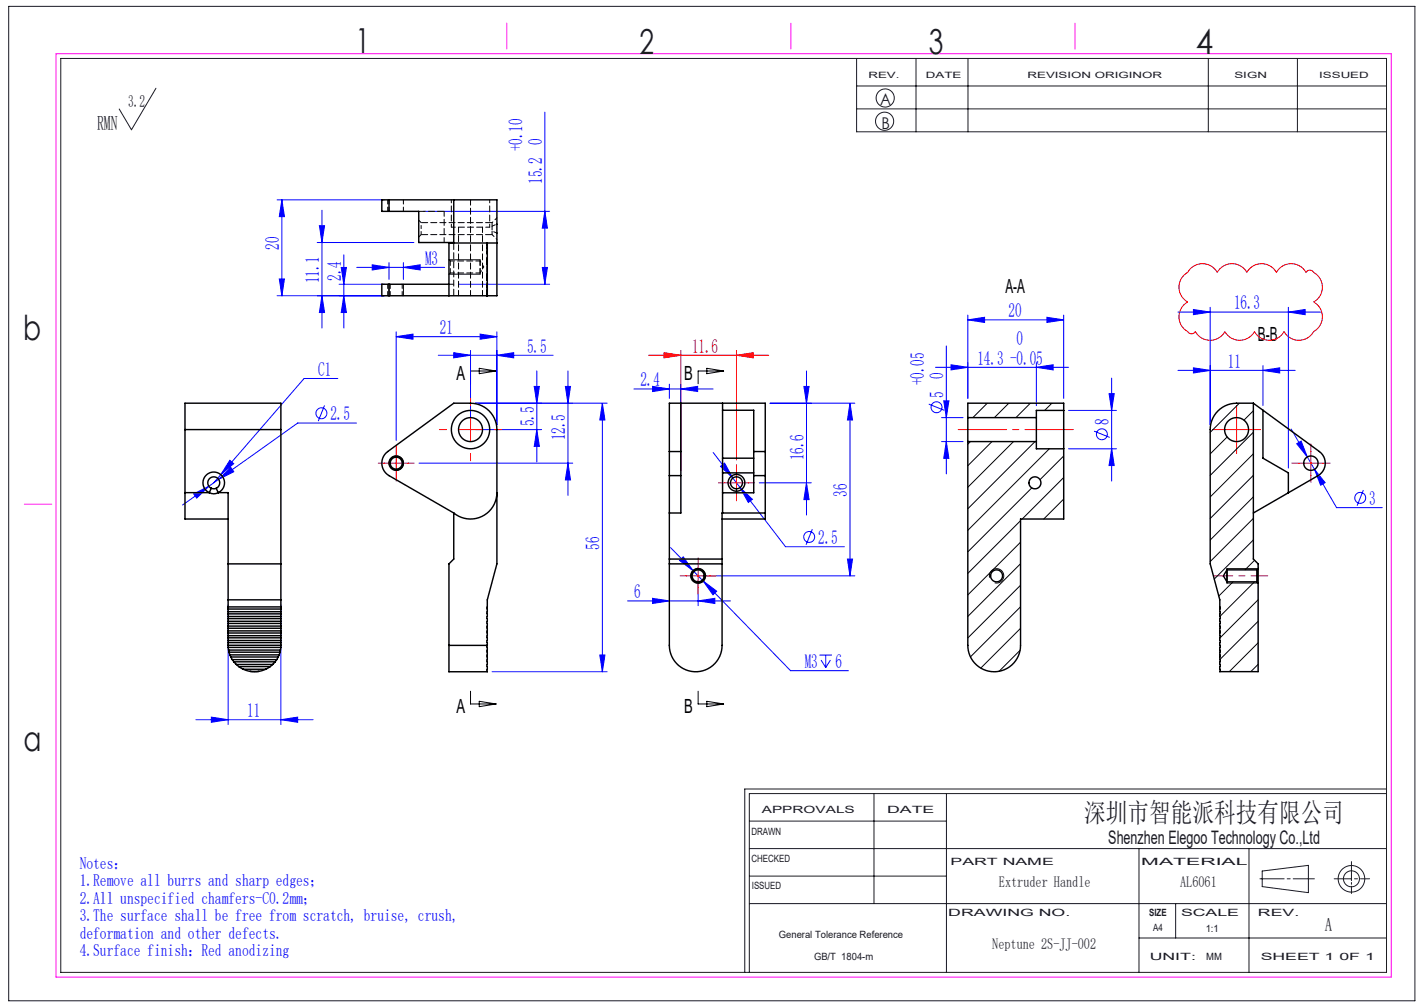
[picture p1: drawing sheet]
<svg xmlns="http://www.w3.org/2000/svg" width="297mm" height="210mm" viewBox="0 0 297 210" stroke-linecap="round" stroke-linejoin="round" font-family="sans-serif">
<g fill="none" stroke="#191924" stroke-width=".21">
<path d="M1.8 1.3h293.3v207.4h-293.3zM12.7 12.2h276.5v190.6h-276.5zM32.5 18.4l-5.1 8.7-2.5-4.4M178.7 12.2v15.3h110.5M178.7 17.9h110.5M191.1 12.2v15.3M201.9 12.2v15.3M252 12.2v15.3M270.6 12.2v15.3M178.7 22.7h110.5M156.3 177h132.9M156.3 171.2h41.1"/>
<path d="M182.3 165.5v22.9M197.4 165.5v37.3M237.6 177v25.8M260.5 177v25.8M281.9 179.7v4M289.2 165.5h-132.9v37.3M289.2 164.5h-133.9v38.3M156.3 188.4h132.9M156.3 182.7h41.1M237.6 195.6h51.6M245.2 188.4v7.2M262.8 183.3h5"/>
<path d="M263.3 181.6l9.6-1.1v5.7l-9.6-1.3zM268.5 183.3h.6M269.7 183.3h4.4M278.3 183.3h3.6M281.9 184v.4M281.9 184.8v1.5M282.5 183.3h.6M283.8 183.3h1.9"/>
<circle cx="184.5" cy="25.3" r="1.89"/>
<circle cx="184.6" cy="20.4" r="1.89"/>
<circle cx="281.9" cy="183.3" r="1.67"/>
<circle cx="281.9" cy="183.3" r="2.77"/>
</g>
<path d="M11.7 11.2h278.5v192.6h-278.5zM105.7 4.8v5.4M165 4.8v5.4M224.2 4.8v5.4M5.1 105.1h5.7" fill="none" stroke="#f0f" stroke-width=".21"/>
<g fill="none" stroke="#00f" stroke-width=".21">
<path d="M113.6 23.4v35.9M57.8 41.7h22.3M58.3 58.2h1l-.5 3.5zM58.8 41.7l.5 3.5h-1zM58.8 41.7v20M66.2 50.6h20.1M66.6 47.1h1.1l-.5 3.5zM67.2 43.8v24.6M70.7 59.3h9.4M71.2 55.8h1l-.5 3.5zM71.7 53.1v15.3M74.4 55.8h18.3"/>
<path d="M77.6 55.2l3.5 .6-3.5 .5zM81.1 54.8v3.5M84.1 55.8l3.5-.6v1.1zM84.1 54.8v3.5M88.3 44.1h26.3M95.6 59.3h19M113.1 55.8h1.1l-.6 3.5zM113.6 44.1l.6 3.5h-1.1zM57.8 61.7h22.3M67.2 61.7l.5 3.5h-1.1zM70.5 78.9h-7.1l-18.8 21.8M71.7 61.7l.5 3.5h-1z"/>
<path d="M82.6 70.2l3.5-.5v1.1zM82.6 69.2v22.6M82.6 70.2h21M91.4 74.1h24M94.6 73.6l3.5 .5-3.5 .5zM98.1 73.1v15.5M100.1 69.7l3.5 .5-3.5 .6zM103.6 74.1l3.5-.5v1zM103.6 69.2v19.4M112 77.4v18.9M118.5 77.4v25.9M168.2 77.4v30"/>
<path d="M195.1 76.6h27.8M197.4 72.2v26.6M198.4 76.1l3.5 .5-3.5 .5zM201.9 66.7l3.5-.5v1zM201.9 65.7v17.4M201.9 66.7h20M216.2 76.6l3.5-.5v1zM216.2 75.6v9M218.4 66.2l3.5 .5-3.5 .5zM221.9 65.7v17.4M231.9 78.9v21.4M245.7 77.2h24.4"/>
<path d="M245.7 65.1h29.7M248.9 76.7l3.5 .5-3.5 .6zM248.9 64.5l3.5 .6-3.5 .5zM252.4 64.1v24.5M263.4 77.2l3.5-.5v1.1zM263.4 76.2v8.4M268.7 65.1l3.5-.6v1.1zM268.7 64.1v33.5M45.6 100l2.5-2.5 .7 .9zM47.9 96l.9 .7-2.7 2.3zM67.7 84.6l-1.3 3.2M74.4 88.2h-12.3l-18.5 13.2"/>
<path d="M87.4 96.6h32.1M99.1 89.6h13.9M111.4 80.6h1.1l-.5 3.5zM112 89.6l.5 3.5h-1.1zM117.9 80.6h1.1l-.5 3.5zM118.5 96.6l.5 3.5h-1.1zM125.6 84.1v56M125.6 84.1l.6 3.5h-1.1zM126.6 84.1h-27.5M132.2 81.1h16.5M136.1 80.6l3.5 .5-3.5 .6zM139.6 80.1v3"/>
<path d="M142 81.1l3.5-.5v1.1zM142 80.1v18.1M148.7 94.4l15.1 19.6h12.3M150.3 97.2l.8-.6 1.7 3.1zM160.6 84.1h17.7M167.7 80.6h1l-.5 3.5zM177.3 84.1l.5 3.5h-1.1zM177.3 84.1v36M193.7 84.3l3.3 1.3M196.4 92.1h4.5M196.4 87.1h4.5M196.8 83.6h1.1l-.5 3.5z"/>
<path d="M197.4 92.1l.5 3.5h-1.1zM222.9 93.6h10M222.9 85.6h10M228.2 89.9l3.2 1.3M231.3 82.1h1.1l-.5 3.5zM231.9 93.6l.5 3.5h-1.1zM269.3 89.5l9.5 16.4h9.5M270.4 92.5l1-.5 1.3 3.3zM274.2 97.9l2.2 2.7-1 .6zM40.4 103l3.2-1.6-2.6 2.5zM43.6 101.4l-5.5 3.9M139.9 114.2l4.7 4.8"/>
<path d="M141.7 116.9l.8-.8 2.1 2.9zM144.6 119l20.3 20.9h12M154.4 101.7l2.5 2.4-.8 .7zM158.4 100.7h10.8M168.2 100.7l.5 3.5h-1zM169.4 110.3l-1.3 3.3M176.7 116.6h1.1l-.5 3.5zM284.4 102.2l-1.4 3.3M47.6 126.1v25M58.6 126.1v25M125.1 136.6h1.1l-.6 3.5zM130.9 125.3h21.4"/>
<path d="M136.1 124.8l3.5 .5-3.5 .6zM145.6 125.3l3.5-.5v1.1zM145.6 121.1v5.2M146.6 120.1h31.7M146.7 121.2l2.8 2.1-.8 .7zM170.9 136.6h2.6M171.2 137.7l1 1.5M172.2 136.6v2.6M173.2 137.7l-1 1.5M40.9 150.1h24.4M44.1 149.6l3.5 .5-3.5 .5zM58.6 150.1l3.5-.5v1z"/>
<path d="M102.6 140.1h24"/>
<circle cx="67" cy="86.2" r="1.14"/>
<circle cx="195.3" cy="84.9" r="1.14"/>
<circle cx="229.8" cy="90.6" r="1.14"/>
<circle cx="168.8" cy="112" r="1.14"/>
<circle cx="283.7" cy="103.8" r="1.14"/>
</g>
<g fill="none" stroke="#f00" stroke-width=".21">
<path d="M246.9 57.5l.8-.7a3.5 3.5 0 0 1 6.2 0 3.5 3.5 0 0 1 6.2 0 3.5 3.5 0 0 1 6.1 0 3.5 3.5 0 0 1 6.2 0 .91 .91 0 0 1 1.6 0 3.5 3.5 0 0 1 0 6.2 3.5 3.5 0 0 1 0 6.1 3.5 3.5 0 0 1-6.2 0 3.5 3.5 0 0 1-6.2 0 3.5 3.5 0 0 1-6.1 0 3.5 3.5 0 0 1-6.2 0 .91 .91 0 0 1-1.6 0 3.5 3.5 0 0 1 0-6.1 3.5 3.5 0 0 1-.8-5.5zM135.3 74.1h25M138.5 73.6l3.5 .5-3.5 .5zM142 73.1v25.1M153.6 74.1l3.5-.5v1zM153.6 73.1v22.8M80.1 96.6h5M82.6 94.1v5M95.6 89.6h5M98.1 87.1v5M153.6 98.2v5M255.4 89.6h5"/>
<path d="M257.9 87.1v5M270.9 96.6h5M273.4 94.1v5M145.6 117.6v5M151.1 100.7h5M143.1 120.1h5"/>
</g>
<g fill="none" stroke="#000" stroke-width=".21">
<path d="M81.1 59.3v2.4M84.1 59.3v2.4M93.7 54.2h6.4M93.7 57.2h6.4M100 76.8l3.5 .6-3.5 .5zM103.5 77.4h-5.4v2.6M147.4 76.8l3.5 .6-3.5 .5zM150.9 77.4h-5.3v2.6M81.2 97a1.5 1.5 0 0 1 1.3-1.9 1.5 1.5 0 0 1 1.6 1.6 1.5 1.5 0 0 1-1.9 1.3M255.9 118.6h6.5M144.2 120.5a1.5 1.5 0 0 1 1.3-1.9 1.5 1.5 0 0 1 1.6 1.6 1.5 1.5 0 0 1-1.9 1.3M206.4 120.5a1.5 1.5 0 0 1 1.3-1.9 1.5 1.5 0 0 1 1.6 1.6 1.5 1.5 0 0 1-1.8 1.3"/>
<path d="M255.9 121.6h6.5M98.1 144.1v2.7h5.4M100 146.2l3.5 .6-3.5 .6zM145.6 144.1v2.7h5.3M147.4 146.2l3.5 .6-3.5 .6z"/>
</g>
<path d="M223.9 89.6h-24" fill="none" stroke="#f00" stroke-width=".21" stroke-dasharray="30.5 1.3 1.3 1.3" stroke-dashoffset="20.4"/>
<g fill="none" stroke="#f00" stroke-width=".21" stroke-dasharray="30.5 1.3 1.3 1.3">
<path d="M80.1 96.6h-1.2M82.6 94.1v-1.3M82.6 99.1v1.2M85.1 96.6h1.3M93.1 89.6h-1.5M98.1 84.6v-1.5M98.1 94.6v1.5M103.1 89.6h1.5M153.6 98.2v-1.3M255.4 89.6h-2.5M257.9 87.1v-2.5M257.9 92.1v2.5"/>
<path d="M260.4 89.6h2.5M270.9 96.6h-1.5M273.4 94.1v-1.5M273.4 99.1v1.5M275.9 96.6h1.5M145.6 117.6v-1.3M151.1 100.7h-1.2M153.6 103.2v1.2M156.1 100.7h1.3M143.1 120.1h-1.2M145.6 122.6v1.2M148.1 120.1h1.3"/>
<path d="M255.9 120.1h-2.7M264.4 120.1h-2.3"/>
</g>
<path d="M255.9 120.1h6.2" fill="none" stroke="#f00" stroke-width=".21" stroke-dasharray="30.5 1.3 1.3 1.3" stroke-dashoffset="29.3"/>
<path d="M255.9 118.6v3" fill="none" stroke="#000" stroke-width=".3"/>
<path d="M100.1 57.2v-3" fill="none" stroke="#000" stroke-width=".21" stroke-dasharray="1.3 .6" stroke-dashoffset=".1"/>
<path d="M138.5 73.6l3.5 .5-3.5 .5zM153.6 74.1l3.5-.5v1z" fill="#f00"/>
<g fill="#00f">
<path d="M263.4 77.2l3.5-.5v1.1zM248.9 76.7l3.5 .5-3.5 .6zM268.7 65.1l3.5-.6v1.1zM248.9 64.5l3.5 .6-3.5 .5z"/>
<path d="M141.7 116.9l2.9 2.1-2.1-2.9zM146.7 121.2l2 2.8 .8-.7zM150.3 97.2l2.5 2.5-1.7-3.1zM154.4 101.7l1.7 3.1 .8-.7zM40.4 103l.6 .9 2.6-2.5zM45.6 100l3.2-1.6-.7-.9zM47.9 96l-1.8 3 2.7-2.3zM77.6 55.2l3.5 .6-3.5 .5zM84.1 55.8l3.5-.6v1.1zM201.9 66.7l3.5-.5v1zM218.4 66.2l3.5 .5-3.5 .5zM270.4 92.5l2.3 2.8-1.3-3.3zM274.2 97.9l1.2 3.3 1-.6z"/>
<path d="M94.6 73.6l3.5 .5-3.5 .5zM103.6 74.1l3.5-.5v1zM82.6 70.2l3.5-.5v1.1zM100.1 69.7l3.5 .5-3.5 .6z"/>
<path d="M136.1 80.6l3.5 .5-3.5 .6zM142 81.1l3.5-.5v1.1z"/>
<path d="M145.6 125.3l3.5-.5v1.1zM136.1 124.8l3.5 .5-3.5 .6zM216.2 76.6l3.5-.5v1zM198.4 76.1l3.5 .5-3.5 .5z"/>
<path d="M58.6 150.1l3.5-.5v1zM44.1 149.6l3.5 .5-3.5 .5z"/>
<path d="M118.5 96.6l.5 3.5h-1.1zM117.9 80.6h1.1l-.5 3.5zM176.7 116.6h1.1l-.5 3.5zM177.3 84.1l.5 3.5h-1.1zM168.2 100.7l.5 3.5h-1zM167.7 80.6h1l-.5 3.5zM231.9 93.6l.5 3.5h-1.1zM231.3 82.1h1.1l-.5 3.5zM197.4 92.1l.5 3.5h-1.1zM196.8 83.6h1.1l-.5 3.5z"/>
<path d="M71.7 61.7l.5 3.5h-1zM71.2 55.8h1l-.5 3.5zM58.3 58.2h1l-.5 3.5zM58.8 41.7l.5 3.5h-1zM113.1 55.8h1.1l-.6 3.5zM113.6 44.1l.6 3.5h-1.1z"/>
<path d="M111.4 80.6h1.1l-.5 3.5zM112 89.6l.5 3.5h-1.1z"/>
<path d="M125.6 84.1l.6 3.5h-1.1zM125.1 136.6h1.1l-.6 3.5z"/>
<path d="M66.6 47.1h1.1l-.5 3.5zM67.2 61.7l.5 3.5h-1.1z"/>
</g>
<g fill="none" stroke="#000" stroke-width=".3">
<path d="M81.1 59.3h-1.5v2.4h1.5M81.1 41.7h-1.5v2.4h1.5M81.1 41.7v2.4M81.1 59.3v2.4M81.1 59.3h12.5M81.1 44.1h6.2v6.5h7.3M81.1 41.7h13.5M94.6 41.7h9v20h-22.5M94.6 41.7v9M101.6 50.7h.1M101.6 52.9v.9M101.6 53.8v1.5"/>
<path d="M101.6 55.3v1.8M101.6 57.1v1.4M101.6 58.5v.9M101.6 59.4v.6M101.6 60v.5M101.6 50.7v.1M101.6 50.8v.1M101.6 50.9v.1M101.6 51v.2M101.6 51.2v.4M101.6 51.6v.3M101.6 51.9v.5"/>
<path d="M101.6 52.4v.5M103.6 50.7h-10v11M101.6 61.7h.1M101.6 60.5v.3M101.6 60.8v.3M101.6 61.1v.2M101.6 61.3v.2M101.6 61.5v.1M101.6 61.6v.1M38.6 89.6v-5.5h20v5.5M38.6 89.6v13.1M38.6 89.6h20"/>
<path d="M58.6 89.6v37M139.6 94.2v5M139.6 99.2v35.4a5.5 5.5 0 0 0 5.5 5.5 5.5 5.5 0 0 0 5.5-5.5v-27.6h9M139.6 94.2v-10.1h20v10.1M139.6 94.2h2.4M139.6 99.2h2.4M142 94.2v5M142 84.1v10.1M142 99.2v7.8h-2.4M150.7 85.6h6.5v8.6M150.7 84.1v22.9M150.7 98.6h6.5"/>
<path d="M150.7 95.6h6.5M157.2 94.2v5M157.2 94.2h2.4M157.2 99.2h2.4M157.2 99.2v3.6h-6.5M159.6 94.2v5M159.6 99.2v7.8M201.9 87.1v5M201.9 92.1v42.5a5.5 5.5 0 0 0 5.5 5.5 5.5 5.5 0 0 0 5.5-5.5v-26.4h9v-14.6M201.9 87.1h14.3M201.9 92.1h14.3M216.2 87.1v5"/>
<path d="M216.2 92.1v1.5h5.7M221.9 85.6v8M221.9 85.6v-1.5h-20v3M221.9 85.6h-5.7v1.5M261.4 84.1h-3.5a5.5 5.5 0 0 0-5.5 5.5v28l2 7.5v15h8v-18.5M261.4 84.1l13.8 10.1a3 3 0 0 1-.3 5l-6.2 3.6M261.4 84.1v32.5l1 1v1M263.4 85.6v10l5.3 3v4.2M38.6 102.7v5.5h9M38.6 102.7h5.1M43.7 102.7a2.25 2.25 0 0 1-.9-3.4 2.25 2.25 0 0 1 3.6 0 2.25 2.25 0 0 1-.9 3.4M43.7 102.7a1.88 1.88 0 0 0 1.8 0"/>
<path d="M44.1 101.8a1.25 1.25 0 0 1-.5-1.9 1.25 1.25 0 0 1 2 0 1.25 1.25 0 0 1-.5 1.9M44.1 101.8l.5 .1 .5-.1M44.1 101.8l-.4 .9M45.1 101.8l.4 .9M45.5 102.7h2.1v23.9M47.6 117.6h11M94.6 107l-13.5-7.8a3 3 0 0 1-.2-5l13.7-10.1h3.5a5.5 5.5 0 0 1 5.5 5.5v28l-2 7.5v9.5M94.6 107v9.6l-1 1v17M103.6 102.7a5.5 5.5 0 0 1-3.1 5 5.5 5.5 0 0 1-5.9-.7M139.6 117.6h11M139.6 116.6h11M159.6 107v1.2h-9"/>
<path d="M255.9 118.8v2.5M255.9 118.8h6.2M255.9 118.8l-.7 1.3 .7 1.2M262.1 118.8v2.5M262.4 118.6v3M262.4 118.6l-.3 .2M268.7 102.8l-7.3 4.2M47.6 134.6v.4M47.6 134.6h.1M47.6 126.6v.4M47.6 130.6v.4M47.6 128.6v.4"/>
<path d="M47.6 129.6v.4M47.6 133.6v.4M47.6 127.6v.4M47.6 132.6v.4M47.6 131.6v.4M47.6 134.6h11M47.6 127v.6M47.6 128v.6M47.6 129v.6M47.6 130v.6M47.6 131v.6M47.6 132v.6"/>
<path d="M47.6 133v.6M47.6 134v.6M47.6 125.1h11M47.6 126.6h11M47.6 127h11M47.6 131h11M47.6 131.6h11M47.6 132h11M47.6 132.6h11M47.6 130.6h11M47.6 130h11M47.6 128.6h11"/>
<path d="M47.6 129h11M47.6 129.6h11M47.6 127.6h11M47.6 134h11M47.6 133.6h11M47.6 133h11M47.6 128h11M47.6 135l.1 .6M47.6 135h11M47.7 135.6l.1 .4M47.7 135.6h10.8M47.8 136l.1 .6"/>
<path d="M47.8 136h10.6M47.9 136.6l.2 .4M47.9 136.6h10.3M48.1 137l.4 .6M48.1 137h9.9M48.5 137.6l.3 .4M48.5 137.6h9.2M48.8 138l.5 .6M48.8 138h8.6M49.3 138.6l.5 .4M49.3 138.6h7.6M49.8 139l.9 .6"/>
<path d="M49.8 139h6.5M50.7 139.6l1.5 .4M50.7 139.6h4.7M55.4 139.6l-1.4 .4M56.3 139l-.9 .6M56.9 138.6l-.6 .4M57.4 138l-.5 .6M57.7 137.6l-.3 .4M58 137l-.3 .6M58.2 136.6l-.2 .4M58.4 136l-.2 .6M58.5 135.6l-.1 .4"/>
<path d="M58.6 135l-.1 .6M58.6 134.6v.4M58.6 134.6h.1M58.6 126.6v.4M58.6 130.6v.4M58.6 128.6v.4M58.6 129.6v.4M58.6 133.6v.4M58.6 127.6v.4M58.6 132.6v.4M58.6 131.6v.4M58.6 127v.6"/>
<path d="M58.6 128v.6M58.6 129v.6M58.6 130v.6M58.6 131v.6M58.6 132v.6M58.6 133v.6M58.6 134v.6M93.6 134.6v5.5h8v-5.5M93.6 134.6h8M101.6 134.6h.1M255.9 121.3h6.2M262.1 121.3l.3 .3"/>
<path d="M52.2 140h1.8"/>
<circle cx="82.6" cy="96.6" r="1.5"/>
<circle cx="82.6" cy="96.6" r="1.25"/>
<circle cx="98.1" cy="89.6" r="2.5"/>
<circle cx="98.1" cy="89.6" r="4"/>
<circle cx="257.9" cy="89.6" r="2.5"/>
<circle cx="273.4" cy="96.6" r="1.5"/>
<circle cx="153.6" cy="100.7" r="1.75"/>
<circle cx="153.6" cy="100.7" r="1.25"/>
<circle cx="215.9" cy="100.7" r="1.25"/>
<circle cx="145.6" cy="120.1" r="1.25"/>
<circle cx="145.6" cy="120.1" r="1.53"/>
<circle cx="207.9" cy="120.1" r="1.25"/>
</g>
<path d="M93.9 56.9v-2.5M100.1 56.9v-2.5" fill="none" stroke="#000" stroke-width=".21" stroke-dasharray="1.3 .6" stroke-dashoffset=".3"/>
<path d="M87.3 44.1h5.3M87.8 48.9h14.8M94.6 50.7v11M102.6 46.4h-14.8" fill="none" stroke="#000" stroke-width=".21" stroke-dasharray="1.3 .6" stroke-dashoffset="-.1"/>
<path d="M94.6 59.3h-1M101.5 51.7v.9M101.5 59.7v.9M102.6 47.2l1-.5M102.6 47.2v1M103.6 48.6l-1-.4" fill="none" stroke="#000" stroke-width=".21" stroke-dasharray="1.3 .6" stroke-dashoffset=".5"/>
<g fill="none" stroke="#000" stroke-width=".21" stroke-dasharray="1.3 .6" stroke-dashoffset=".4">
<path d="M80.9 59.3v2.4M80.9 41.7v2.4M81.1 41.7v2.4M81.4 59.3v2.4M84.1 44.1v-2.4M87.3 49.4l.5-.5M87.8 46.4l-.5-.5M93.9 56.9h6.2M94.1 47.4h8M100.1 54.4h-6.2M102.6 48.2v.7M102.6 46.4v.8"/>
<path d="M83.9 61.7v-2.4"/>
</g>
<path d="M87.8 47.7v-1.3M87.8 48.9v-1.2M94.1 41.7v5.7M102.1 47.4v-5.7" fill="none" stroke="#000" stroke-width=".21" stroke-dasharray="1.3 .6" stroke-dashoffset=".6"/>
<path d="M92.6 50.6v-6.5M95.6 47.4v14.3M98.1 41.7v20M100.6 61.7v-14.3" fill="none" stroke="#000" stroke-width=".21" stroke-dasharray="1.3 .6" stroke-dashoffset=".2"/>
<path d="M101.5 54.4v3.5" fill="none" stroke="#000" stroke-width=".21" stroke-dasharray="1.3 .6" stroke-dashoffset=".8"/>
<path d="M101.5 52.6v1.8M101.5 57.9v1.8" fill="none" stroke="#000" stroke-width=".21" stroke-dasharray="1.3 .6" stroke-dashoffset=".9"/>
<path d="M93.6 57.2l.3-.3M93.9 54.4l-.3-.2M101.5 51.1v.6M101.5 50.8v.3M101.5 50.7v.1M101.5 60.6v.6M101.5 61.2v.3M101.5 61.5v.2" fill="none" stroke="#000" stroke-width=".21" stroke-dasharray="1.3 .6"/>
<path d="M100.1 56.9l.8-1.2M100.9 55.7l-.8-1.3M102.6 48.9l1 1M103.6 45.4l-1 1" fill="none" stroke="#000" stroke-width=".21" stroke-dasharray="1.3 .6" stroke-dashoffset=".7"/>
<g fill="none" stroke="#000" stroke-width=".21">
<path d="M202.4 92.1l-.5 .5M205.9 84.1l-3 3M206.9 92.1l-5 5M210.4 84.1l-3 3M211.4 92.1l-9.5 9.5M214.9 84.1l-3 3M215.9 92.1l-14 14M218.9 93.6l-17 17M219.4 84.1l-1.5 1.5M221.9 95.1l-5 4.9M221.9 99.6l-8.7 8.6M255.9 91.1l-3.5 3.6"/>
<path d="M258.5 84.1l-6.1 6.1M261.4 85.7l-2 1.9M261.4 90.1l-9 9M261.4 94.6l-9 9M261.4 99.1l-9 9M212.9 108.6l-11 11M212.9 113.1l-11 11M212.9 117.6l-11 11M215.2 101.7l-13.3 13.4M221.9 104.1l-4.2 4.1M261.4 103.6l-9 9M261.4 108.1l-9 9"/>
<path d="M261.4 112.6l-8.1 8.2M261.7 116.8l-2 2M212.8 135.6l-4.4 4.4M212.9 122l-11 11M212.9 126.5l-10.5 10.5M212.9 131l-8.3 8.3M257.2 121.3l-3 3M261.6 121.3l-7.2 7.3M262.4 125.1l-8 8M262.4 129.6l-8 8M262.4 134l-6 6.1M262.4 138.5l-1.5 1.6"/>
</g>
<g font-size="7.2" fill="#191924">
<text x="74.1" y="11">1</text>
<text x="133.4" y="11.2">2</text>
<text x="193.7" y="11.3">3</text>
<text x="249.4" y="11.3">4</text>
<text x="4.8" y="70.9">b</text>
<text x="4.9" y="156.5">a</text>
</g>
<text font-size="5.6" fill="#191924" x="226.2" y="171.5">深圳市智能派科技有限公司</text>
<text font-size="4.2" fill="#191924" x="20.3" y="27.1">RMN</text>
<g font-size="4.1" fill="#00f">
<text x="109" y="31.6" transform="rotate(-90 109 31.6)">+0.10</text>
<text x="113.1" y="38.4" transform="rotate(-90 113.1 38.4)">15.2 0</text>
<text x="58.2" y="52.1" transform="rotate(-90 58.2 52.1)">20</text>
<text x="66.6" y="59" transform="rotate(-90 66.6 59)">11.1</text>
<text x="71.1" y="58.6" transform="rotate(-90 71.1 58.6)">2.4</text>
<text x="88.7" y="55.2">M3</text>
<text x="257.4" y="64.5">16.3</text>
<text x="91.7" y="69.6">21</text>
<text x="210.4" y="66.1">20</text>
<text x="212" y="72">0</text>
<text x="109.9" y="73.5">5.5</text>
<text x="203.9" y="76">14.3 -0.05</text>
<text x="256.1" y="76.7">11</text>
<text x="66.4" y="78.4">C1</text>
<text x="133.6" y="80.5">2.4</text>
<text x="192.7" y="80.3" transform="rotate(-90 192.7 80.3)">+0.05</text>
<text x="196.8" y="83" transform="rotate(-90 196.8 83)">5 0</text>
<text x="68.9" y="87.6">2.5</text>
<text x="111.4" y="88.9" transform="rotate(-90 111.4 88.9)">5.5</text>
<text x="231.3" y="88.7" transform="rotate(-90 231.3 88.7)">8</text>
<text x="117.9" y="91.8" transform="rotate(-90 117.9 91.8)">12.5</text>
<text x="167.6" y="96" transform="rotate(-90 167.6 96)">16.6</text>
<text x="176.7" y="103.6" transform="rotate(-90 176.7 103.6)">36</text>
<text x="285.6" y="105.3">3</text>
<text x="170.7" y="113.4">2.5</text>
<text x="125.1" y="114.6" transform="rotate(-90 125.1 114.6)">56</text>
<text x="132.3" y="124.7">6</text>
<text x="167.8" y="139.3">M3</text>
<text x="174.2" y="139.3">6</text>
<text x="51.6" y="149.5">11</text>
</g>
<g font-size="4.1">
<text x="209.7" y="61.1">A-A</text>
<text x="262.4" y="71">B-B</text>
<text x="95.2" y="79.3">A</text>
<text x="142.7" y="79.3">B</text>
<text x="95.2" y="148.7">A</text>
<text x="142.7" y="148.7">B</text>
</g>
<text font-size="4.1" fill="#f00" x="144.3" y="73.5">11.6</text>
<g font-size="3.9" fill="#191924">
<text x="231.2" y="176">Shenzhen Elegoo Technology Co.,Ltd</text>
<text x="276.3" y="194.2">A</text>
</g>
<text font-size="3.5" fill="#191924" x="26.8" y="22.2">3.2</text>
<g font-size="3.5" fill="#00f">
<text x="16.6" y="181.2">Notes：</text>
<text x="16.6" y="184.8">1.Remove all burrs and sharp edges；</text>
<text x="16.6" y="188.5">2.All unspecified chamfers-C0.2mm；</text>
<text x="16.6" y="192.1">3.The surface shall be free from scratch, bruise, crush,</text>
<text x="16.6" y="195.7">deformation and other defects.</text>
<text x="16.6" y="199.4">4.Surface finish：Red anodizing</text>
</g>
<g font-size="3.4" fill="#191924">
<text x="183.6" y="22">A</text>
<text x="183.8" y="27">B</text>
</g>
<g font-size="3.2" fill="#191924">
<text x="208.4" y="185">Extruder Handle</text>
<text x="246.1" y="185">AL6061</text>
<text x="207" y="197.8">Neptune 2S-JJ-002</text>
</g>
<g font-size="2.1" fill="#191924">
<text x="158.9" y="169.5">APPROVALS</text>
<text x="185" y="169.5">DATE</text>
<text x="156.7" y="174.2">DRAWN</text>
<text x="156.7" y="179.7">CHECKED</text>
<text x="156.8" y="185.4">ISSUED</text>
<text x="198.2" y="180.4">PART NAME</text>
<text x="238" y="180.4">MATERIAL</text>
<text x="197.8" y="191">DRAWING NO.</text>
<text x="239.7" y="191">SIZE</text>
<text x="246.3" y="191">SCALE</text>
<text x="262.4" y="191">REV.</text>
<text x="162.4" y="195.6">General Tolerance Reference</text>
<text x="240.5" y="194.1">A4</text>
<text x="251.5" y="194.4">1:1</text>
<text x="169.8" y="200.2">GB/T 1804-m</text>
<text x="239.8" y="200.2">UNIT:</text>
<text x="251.6" y="200.2">MM</text>
<text x="262.9" y="200.2">SHEET 1 0F 1</text>
</g>
<g font-size="1.8" fill="#191924">
<text x="181.1" y="16.3">REV.</text>
<text x="193.1" y="16.3">DATE</text>
<text x="214.3" y="16.3">REVISION ORIGINOR</text>
<text x="257.5" y="16.3">SIGN</text>
<text x="275.1" y="16.3">ISSUED</text>
</g>
</svg>
